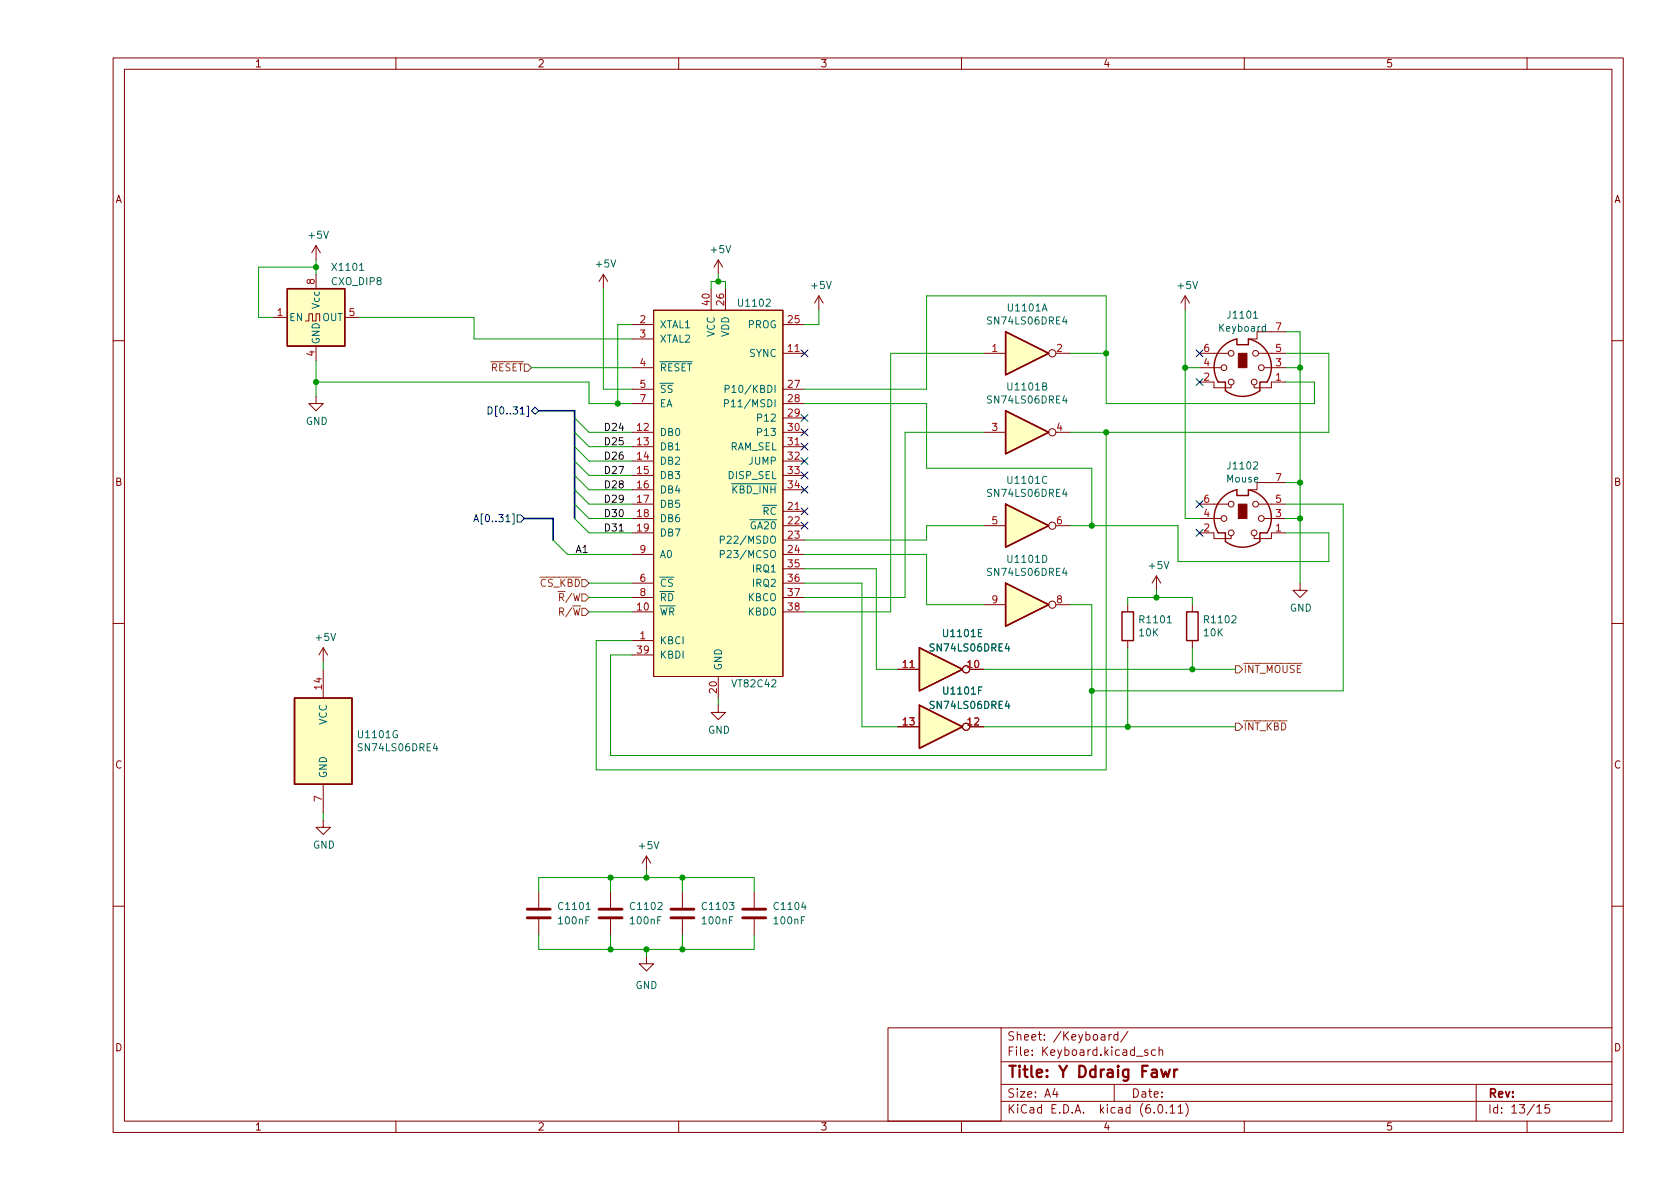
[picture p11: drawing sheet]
<svg xmlns="http://www.w3.org/2000/svg" width="297mm" height="210mm" viewBox="0 0 297 210" stroke-linecap="round" stroke-linejoin="round" font-family="sans-serif">
<g fill="none" stroke="#840000" stroke-width=".18">
<path d="M20 10.2h267v190.1h-267zM22 12.2h263v186.1h-263zM70 10.2v2M120 10.2v2M170 10.2v2M220 10.2v2M270 10.2v2M48.3 56.1h2.5M54 56.8h.6v-1.3h.6v1.3h.7v-1.3h.6v1.3M55.9 43.4v2.6M55.9 48.5v2.5M55.9 43.4l-.8 1.3"/>
<path d="M55.9 43.4l.7 1.3M61 56.1h2.5M106.7 48.5l-.8 1.3M106.7 48.5v2.5M106.7 48.5l.7 1.3M111.8 57.4h3.8M111.8 59.9h3.8M115.6 54.9h22.8v64.7h-22.8zM125.7 51v3.9M127 46l-.8 1.2M127 46v2.5M127 46l.8 1.2"/>
<path d="M128.3 51v3.9M138.4 57.4h3.8M144.8 52.3l-.8 1.3M144.8 52.3v2.6M144.8 52.3l.7 1.3M209.5 52.3l-.7 1.3M209.5 52.3v2.6M209.5 52.3l.8 1.3M227.3 58.7h-5.1v1.2h-1.2M20 60.2h2M55.9 70.1v1.3h1.2l-1.2 1.2-1.3-1.2h1.3M55.9 61.2v2.5"/>
<path d="M111.8 76.4h3.8M111.8 79h3.8M111.8 68.8h3.8M111.8 71.4h3.8M111.8 65h3.8M138.4 76.4h3.8M138.4 62.5h3.8M138.4 79h3.8M138.4 68.8h3.8M138.4 71.4h3.8M138.4 73.9h3.8M174 76.4h3.8"/>
<path d="M174 62.5h3.8M186.7 76.4h2.5M186.7 62.5h2.5M212.1 67.6h2.5v1h3.1v-.5M212.1 62.5h5.1M212.1 65h3.8M222.5 62.5h4.8M223.5 65h3.8M227.3 67.6h-2.5v1h-3.1v-.5M285 60.2h2M111.8 81.5h3.8M111.8 84.1h3.8"/>
<path d="M111.8 86.6h3.8M111.8 89.1h3.8M111.8 91.7h3.8M111.8 94.2h3.8M111.8 98h3.8M138.4 81.5h3.8M138.4 84.1h3.8M138.4 86.6h3.8M138.4 90.4h3.8M138.4 93h3.8M138.4 95.5h3.8M138.4 98h3.8"/>
<path d="M174 93h3.8M186.7 93h2.5M212.1 94.2h2.5v1h3.1v-.5M212.1 89.1h5.1M212.1 91.7h3.8M222.5 89.1h4.8M223.5 91.7h3.8M227.3 94.2h-2.5v1h-3.1v-.5M227.3 85.3h-5.1v1.3h-1.2M20 110.2h2M57.1 114.5v2.6M57.1 118.4v5"/>
<path d="M57.1 114.5l-.7 1.3M57.1 114.5l.8 1.3M111.8 113.3h3.8M111.8 108.2h3.8M111.8 103.1h3.8M111.8 105.7h3.8M111.8 115.8h3.8M127 119.6v3.8M138.4 108.2h3.8M138.4 100.6h3.8M138.4 103.1h3.8M138.4 105.7h3.8"/>
<path d="M158.7 118.4h3.9M171.4 118.4h2.6M174 106.9h3.8M186.7 106.9h2.5M199.4 106.9v1.3M199.4 113.3v1.2M204.5 101.8l-.8 1.3M204.5 101.8v2.6M204.5 101.8l.7 1.3M210.8 106.9v1.3M210.8 113.3v1.2M229.9 103.1v1.3h1.2l-1.2 1.3-1.3-1.3h1.3"/>
<path d="M285 110.2h2M57.1 138.7v5.1M127 124.7v1.3h1.3l-1.3 1.2-1.3-1.2h1.3M158.7 128.5h3.9M171.4 128.5h2.6M57.1 145v1.3h1.3l-1.3 1.3-1.2-1.3h1.2M95.2 157.7v2.8M107.9 157.7v2.8M114.3 151.4l-.8 1.2M114.3 151.4v2.5M114.3 151.4l.8 1.2M120.6 157.7v2.8"/>
<path d="M133.3 157.7v2.8M20 160.2h2M95.2 162.6v2.7M107.9 162.6v2.7M114.3 169.2v1.2h1.3l-1.3 1.3-1.3-1.3h1.3M120.6 162.6v2.7M133.3 162.6v2.7M285 160.2h2M70 198.3v2M120 198.3v2M157 181.8h20v16.5h-20zM170 198.3v2"/>
<path d="M177 194.8h108M177 191.8h108M177 187.8h108M177 181.8h108M182.5 186.5v.1M182.5 185.7v.1M184.6 183.8v.1M184.6 183v.1M197 191.8v3M197.6 183l-.4-.1-.3 .3v.4l.2 .3h.5M197.6 182.4v1.5M199.4 182.4l-1.3 1.9"/>
<path d="M204.3 185.7l-.4-.1-.3 .3v.4l.1 .3h.6M204.9 185.8l.2-.2 .4 .1 .1 .9M204.9 185.1v1.5M209.6 195.1a1.72 1.72 0 0 1 0 2.3M220 198.3v2M261 191.8v6.5M270 198.3v2M273.9 195.3h-.7l-.1 .7 .3-.1 .5 .1 .1 .2-.1 .5-.2 .1-.6-.1"/>
<circle cx="186.1" cy="76.4" r=".63"/>
<circle cx="186.1" cy="62.5" r=".63"/>
<circle cx="216.4" cy="65" r=".51"/>
<circle cx="217.7" cy="62.5" r=".51"/>
<circle cx="217.7" cy="67.6" r=".51"/>
<circle cx="221.7" cy="67.6" r=".51"/>
<circle cx="222" cy="62.5" r=".51"/>
<circle cx="223" cy="65" r=".51"/>
<circle cx="186.1" cy="93" r=".63"/>
<circle cx="216.4" cy="91.7" r=".51"/>
<circle cx="217.7" cy="89.1" r=".51"/>
<circle cx="217.7" cy="94.2" r=".51"/>
<circle cx="221.7" cy="94.2" r=".51"/>
<circle cx="222" cy="89.1" r=".51"/>
<circle cx="223" cy="91.7" r=".51"/>
<circle cx="170.8" cy="118.4" r=".63"/>
<circle cx="186.1" cy="106.9" r=".63"/>
<circle cx="170.8" cy="128.5" r=".63"/>
</g>
<g fill="#ffffc2" stroke="#ffffc2" stroke-width=".18">
<path d="M52.1 123.4h10.1v15.3h-10.1z"/>
<path d="M177.8 72.6l7.6 3.8-7.6 3.9z"/>
<path d="M177.8 58.7l7.6 3.8-7.6 3.8z"/>
<path d="M50.8 51h10.2v10.2h-10.2z"/>
<path d="M115.6 54.9h22.8v64.7h-22.8z"/>
<path d="M177.8 103.1l7.6 3.8-7.6 3.8z"/>
<path d="M162.6 124.7l7.6 3.8-7.6 3.8z"/>
<path d="M177.8 89.1l7.6 3.9-7.6 3.8z"/>
<path d="M162.6 114.5l7.6 3.9-7.6 3.8z"/>
</g>
<path d="M50.8 51h10.2v10.2h-10.2zM177.8 58.7l7.6 3.8-7.6 3.8zM220.7 59.9a5 5 0 0 1 3.3 7.7h-1.2v1.5a5.1 5.1 0 0 1-6.1 0v-1.5h-1.3a5.1 5.1 0 0 1 3.3-7.7v1.1h2v-1.1M177.8 72.6l7.6 3.8-7.6 3.9zM177.8 89.1l7.6 3.9-7.6 3.8zM220.7 86.6a5 5 0 0 1 3.3 7.6h-1.2v1.6a5.1 5.1 0 0 1-6.1 0v-1.6h-1.3a5.1 5.1 0 0 1 3.3-7.6v1h2v-1M162.6 114.5l7.6 3.9-7.6 3.8zM177.8 103.1l7.6 3.8-7.6 3.8zM198.4 108.2h2v5.1h-2zM209.8 108.2h2v5.1h-2zM52.1 123.4h10.1v15.3h-10.1zM162.6 124.7l7.6 3.8-7.6 3.8z" fill="none" stroke="#840000" stroke-width=".25"/>
<g fill="none" stroke="#006464" stroke-width=".18">
<path d="M57.2 40.9l.5 1.2 .4-1.2M63.6 46.9l.3-.4v1.3M63.6 47.8h.7M108 46l.5 1.2 .4-1.2M128.3 43.4l.5 1.3 .4-1.3M135.5 53l.5-.1 .2 .4-.8 .9h.8M146.1 49.8l.5 1.2 .4-1.2M184.3 55l.4-1.3 .4 1.3M184.4 54.6h.6M188.2 56l-.3 .9h.8M188.5 56.5v.8M210.9 49.8l.4 1.2 .4-1.2"/>
<path d="M221.6 55.4l.4-.4v1.3M221.6 56.3h.8M223.8 57.8l-.4-.1-.2 .3 .1 .5h.5M223.8 57.3v1.3M116.7 64h5.7M116.7 67.8h2.4M117.6 68.2l-.5-.1-.1 .2v.3l.5 .3 .1 .3-.2 .2-.5-.1M118.8 68.2l-.4-.1-.2 .2v.3l.5 .3 .1 .3-.2 .2-.5-.1M135.8 68.1a.64 .64 0 0 1 .7 .7 .64 .64 0 0 1-.7 .6zM135.8 70.7a.64 .64 0 0 1 .7 .6 .64 .64 0 0 1-.7 .6zM137 68.1v1.3M137 70.7v1.2"/>
<path d="M184.4 68.3l.5-.1 .1-.1v-.3l-.6-.1v1.3h.4l.2-.2 .1-.3-.3-.2M188.2 70l-.3 .9h.8M188.5 70.4v.9M132.6 91.9h2.3M134.8 89.4h2.5M136.3 95l.3-.2a.43 .43 0 0 1 .5 .4v.4a.42 .42 0 0 1-.4 .5 .42 .42 0 0 1-.5-.5zM136.3 97.5l.3-.2a.43 .43 0 0 1 .5 .5v.4a.42 .42 0 0 1-.4 .4 .42 .42 0 0 1-.5-.4zM184.4 98.2a.64 .64 0 0 1 .7 .6 .64 .64 0 0 1-.7 .7zM185.1 84.3a.6 .6 0 0 0-.8 .5 .6 .6 0 0 0 .5 .7l.3-.1M188.2 86.5l-.3 .9h.8M188.5 86.9v.9M205.8 99.3l.4 1.3 .5-1.3"/>
<path d="M221.6 81.8l.5-.1 .3 .3-.8 .9h.8M58.5 112l.4 1.3 .4-1.3M116.7 102.1h2.4M173 111.9h.4M173.6 111.3h-.6v1.3h.6M178 113.8l-.3 .9h.8M178.3 114.3v.8M188.2 100.4l-.3 .9h.8M188.5 100.9v.9M206.4 109.2l.4-.3v1.2M206.4 110.1h.7M217.8 109l.5-.1 .2 .3-.7 .9h.7"/>
<path d="M70.2 129.3a.59 .59 0 0 0-.7 .5 .59 .59 0 0 0 .7 .6l.1-.5h-.3M76.9 131.4l-.3 1h.8M77.2 131.9v.9M173 122.1h.4M173.6 121.5h-.6v1.2M178 124l-.3 .9h.8M178.3 124.4v.9M103.6 159.9l.4-.3v1.2M115.6 148.8l.5 1.3 .4-1.3M116.3 159.7l.5-.1 .3 .3-.8 .9h.8M129 159.6h.8l-.5 .5 .4 .1v.5l-.2 .1-.5-.1M142 159.5l-.3 .9h.8"/>
<path d="M142.3 160v.8M103.6 160.8h.8M104.2 162.1h-.6v1.3M116.9 162.1h-.6v1.3M129.6 162.1h-.6v1.3M142.3 162.1h-.6v1.3"/>
</g>
<path d="M93.2 162.3h4.1M93.2 160.8h4.1M105.9 162.3h4.1M105.9 160.8h4.1M118.6 162.3h4.1M118.6 160.8h4.1M131.3 162.3h4.1M131.3 160.8h4.1" fill="none" stroke="#840000" stroke-width=".51"/>
<path d="M140.6 62.2h.7M140.6 78.7h.7M140.6 90.1h.7M160.9 118h.7" fill="none" stroke="#a90000" stroke-width=".18"/>
<g fill="#840000" stroke="#840000" stroke-width=".18">
<path d="M218.9 62.5h1.6v2.5h-1.6z"/>
<path d="M218.9 89.1h1.6v2.6h-1.6z"/>
</g>
<path d="M86.8 64h5.7M95.4 102.1h7.3M218.4 117.7h.7l.6 .7-.6 .6h-.7zM219.9 117.3h10.3M218.4 127.9h.7l.6 .6-.6 .7h-.7zM219.9 127.5h7.7" fill="none" stroke="#725600" stroke-width=".18"/>
<g fill="none" stroke="#000084" stroke-width=".18">
<path d="M92 73.2h.7M93.1 71.8h.3v1.8h-.3M94.6 72l.6 .6-.6 .7-.6-.7zM141.6 78.4l1.2 1.2M141.6 75.8l1.2 1.3M141.6 61.9l1.2 1.2M141.6 73.3l1.2 1.2M142.8 78.4l-1.2 1.2M142.8 75.8l-1.2 1.3M142.8 61.9l-1.2 1.2M142.8 73.3l-1.2 1.2M211.5 66.9l1.2 1.3"/>
<path d="M211.5 61.9l1.2 1.2M212.7 66.9l-1.2 1.3M212.7 61.9l-1.2 1.2M89.4 92.3h.8M90.6 90.9h.3v1.8h-.3M91.4 91.1h.7l.6 .6-.6 .6h-.7zM141.6 89.8l1.2 1.2M141.6 92.3l1.2 1.3M141.6 83.5l1.2 1.2M141.6 86l1.2 1.2M141.6 80.9l1.2 1.2M142.8 89.8l-1.2 1.2"/>
<path d="M142.8 92.3l-1.2 1.3M142.8 83.5l-1.2 1.2M142.8 86l-1.2 1.2M142.8 80.9l-1.2 1.2M211.5 88.5l1.2 1.3M211.5 93.6l1.2 1.2M212.7 88.5l-1.2 1.3M212.7 93.6l-1.2 1.2"/>
</g>
<path d="M109.5 93.9h.7" fill="none" stroke="#0f0f0f" stroke-width=".18"/>
<path d="M95.2 72.6h6.4v19.1M92.7 91.7h5.1v3.8" fill="none" stroke="#000084" stroke-width=".3"/>
<g fill="none" stroke="#009600" stroke-width=".18">
<path d="M55.9 47.2h-10.2v8.9h2.6M55.9 46v2.5M63.5 56.1h20.3v3.8h28M106.7 51v17.8h5.1M111.8 57.4h-2.6v14M125.7 51v-1.2h2.6v1.2M127 48.5v1.3M144.8 54.9v2.5h-2.6M209.5 54.9v36.8h2.6M227.3 58.7h2.6v44.4M55.9 67.6h48.2v3.8h7.7M55.9 63.7v6.4"/>
<path d="M94 65h17.8M101.6 73.9l2.5 2.5h7.7M101.6 79l2.5 2.5h7.7M101.6 76.4l2.5 2.6h7.7M142.2 71.4h21.6v11.4h29.2v10.2M174 62.5h-16.5v45.7h-15.3M174 76.4h-14v29.3h-17.8M189.2 62.5h6.4M195.6 76.4v59.7h-90.2v-22.8h6.4M209.5 65h2.6M227.3 65h2.6M227.3 67.6h5.1v3.8h-36.8v-19.1h-31.8v16.5h-21.6"/>
<path d="M227.3 62.5h7.6v13.9h-45.7M97.8 95.5l2.5 2.5h11.5M101.6 89.1l2.5 2.6h7.7M101.6 81.5l2.5 2.6h7.7M101.6 84.1l2.5 2.5h7.7M101.6 86.6l2.5 2.5h7.7M101.6 91.7l2.5 2.5h7.7M142.2 98h21.6v8.9h10.2M174 93h-10.2v2.5h-21.6M189.2 93h19.1v6.3h26.6v-5.1h-7.6M227.3 91.7h2.6M227.3 85.3h2.6"/>
<path d="M227.3 89.1h10.2v33.1h-44.5M57.1 117.1v1.3M104.1 105.7h7.7M104.1 108.2h7.7M104.1 103.1h7.7M142.2 103.1h10.2v25.4h6.3M142.2 100.6h12.7v17.8h3.8M174 118.4h44.4M189.2 106.9h3.8v26.7h-85.1v-17.8h3.9M199.4 106.9v-1.2h11.4v1.2M199.4 114.5v14M204.5 104.4v1.3"/>
<path d="M210.8 114.5v3.9M127 123.4v1.3M174 128.5h44.4M57.1 143.8v1.2M95.2 157.7v-2.5h38.1v2.5M107.9 155.2v2.5M114.3 153.9v1.3M120.6 155.2v2.5M95.2 165.3v2.6h38.1v-2.6M107.9 165.3v2.6M114.3 167.9v1.3M120.6 165.3v2.6"/>
</g>
<g fill="#009600" stroke="#009600" stroke-width=".18">
<circle cx="209.5" cy="65" r=".46"/>
<circle cx="195.6" cy="62.5" r=".46"/>
<circle cx="195.6" cy="76.4" r=".46"/>
<circle cx="229.9" cy="85.3" r=".46"/>
<circle cx="229.9" cy="65" r=".46"/>
<circle cx="109.2" cy="71.4" r=".46"/>
<circle cx="127" cy="49.8" r=".46"/>
<circle cx="55.9" cy="67.6" r=".46"/>
<circle cx="55.9" cy="47.2" r=".46"/>
<circle cx="120.6" cy="167.9" r=".46"/>
<circle cx="120.6" cy="155.2" r=".46"/>
<circle cx="114.3" cy="155.2" r=".46"/>
<circle cx="107.9" cy="155.2" r=".46"/>
<circle cx="114.3" cy="167.9" r=".46"/>
<circle cx="107.9" cy="167.9" r=".46"/>
<circle cx="199.4" cy="128.5" r=".46"/>
<circle cx="193" cy="122.2" r=".46"/>
<circle cx="210.8" cy="118.4" r=".46"/>
<circle cx="229.9" cy="91.7" r=".46"/>
<circle cx="193" cy="93" r=".46"/>
<circle cx="204.5" cy="105.7" r=".46"/>
</g>
<g font-size="2.8" fill="#840000">
<text x="178" y="191.2">Title:</text>
<text x="187.3" y="191.2">Y Ddraig</text>
<text x="202.4" y="191.2">Fawr</text>
</g>
<g font-size="2.1" fill="#840000">
<text x="178" y="184.5">Sheet:</text>
<text x="186.2" y="184.5">/Keyboard/</text>
<text x="178" y="187.2">File:</text>
<text x="184.1" y="187.2">Keyboard.kicad_sch</text>
<text x="178" y="197.4">KiCad</text>
<text x="178" y="194.6">Size:</text>
<text x="184.7" y="194.6">A4</text>
<text x="185.7" y="197.4">E.D.A.</text>
<text x="194.6" y="197.4">kicad</text>
<text x="200" y="194.6">Date:</text>
<text x="201.8" y="197.4">(6.0.11)</text>
<text x="263" y="194.6">Rev:</text>
<text x="263" y="197.4">Id:</text>
<text x="267.1" y="197.4">13/15</text>
</g>
<g font-size="1.8" fill="#840000">
<text x="45" y="12.3">1</text>
<text x="95" y="12.3">2</text>
<text x="145" y="12.3">3</text>
<text x="195" y="12.3">4</text>
<text x="245" y="12.3">5</text>
<text x="20.4" y="36.3">A</text>
<text x="285.4" y="36.3">A</text>
<text x="20.3" y="86.3">B</text>
<text x="285.3" y="86.3">B</text>
<text x="20.3" y="136.3">C</text>
<text x="285.3" y="136.3">C</text>
<text x="20.3" y="186.3">D</text>
<text x="285.3" y="186.3">D</text>
<text x="45" y="200.3">1</text>
<text x="95" y="200.3">2</text>
<text x="145" y="200.3">3</text>
<text x="195" y="200.3">4</text>
<text x="245" y="200.3">5</text>
</g>
<g font-size="1.8" fill="#006464">
<text x="54.2" y="42.6">+5V</text>
<text x="105" y="47.7">+5V</text>
<text x="125.4" y="45.1">+5V</text>
<text x="58.4" y="48.3">X1101</text>
<text x="58.4" y="50.8">CXO_DIP8</text>
<text x="143.1" y="51.5">+5V</text>
<text x="207.9" y="51.5">+5V</text>
<text x="51.1" y="57.2">EN</text>
<text x="56.9" y="54.7" transform="rotate(-90 56.9 54.7)">Vcc</text>
<text x="56.9" y="57.2">OUT</text>
<text x="116.6" y="58.4">XTAL1</text>
<text x="126.8" y="59.7" transform="rotate(-90 126.8 59.7)">VCC</text>
<text x="129.3" y="59.7" transform="rotate(-90 129.3 59.7)">VDD</text>
<text x="130.2" y="54.6">U1102</text>
<text x="132.1" y="58.4">PROG</text>
<text x="174.3" y="57.8">SN74LS06DRE4</text>
<text x="177.9" y="55.4">U1101A</text>
<text x="215.3" y="59">Keyboard</text>
<text x="216.7" y="56.7">J1101</text>
<text x="56.9" y="61" transform="rotate(-90 56.9 61)">GND</text>
<text x="116.6" y="61">XTAL2</text>
<text x="132.4" y="63.5">SYNC</text>
<text x="116.6" y="66">~{RESET}</text>
<text x="127.8" y="69.9">P10/KBDI</text>
<text x="174.3" y="71.7">SN74LS06DRE4</text>
<text x="177.8" y="69.4">U1101B</text>
<text x="54" y="75.5">GND</text>
<text x="116.6" y="77.5">DB0</text>
<text x="116.6" y="72.4">EA</text>
<text x="127.7" y="72.4">P11/MSDI</text>
<text x="133.6" y="74.9">P12</text>
<text x="133.6" y="77.5">P13</text>
<text x="116.6" y="80">DB1</text>
<text x="116.6" y="82.6">DB2</text>
<text x="129.1" y="80">RAM_SEL</text>
<text x="132.2" y="82.6">JUMP</text>
<text x="216.7" y="83.4">J1102</text>
<text x="116.6" y="85.1">DB3</text>
<text x="116.6" y="87.6">DB4</text>
<text x="128.6" y="85.1">DISP_SEL</text>
<text x="129.2" y="87.6">~{KBD_INH}</text>
<text x="174.3" y="88.2">SN74LS06DRE4</text>
<text x="177.8" y="85.9">U1101C</text>
<text x="216.7" y="85.7">Mouse</text>
<text x="116.6" y="90.2">DB5</text>
<text x="116.6" y="92.7">DB6</text>
<text x="116.6" y="95.3">DB7</text>
<text x="132.5" y="94">~{GA20}</text>
<text x="134.7" y="91.4">~{RC}</text>
<text x="116.6" y="99.1">A0</text>
<text x="127" y="96.5">P22/MSDO</text>
<text x="127" y="99.1">P23/MCSO</text>
<text x="132.8" y="101.6">IRQ1</text>
<text x="177.8" y="99.9">U1101D</text>
<text x="202.8" y="101">+5V</text>
<text x="116.6" y="104.1">~{CS}</text>
<text x="116.6" y="106.7">~{RD}</text>
<text x="132.1" y="106.7">KBCO</text>
<text x="132.8" y="104.1">IRQ2</text>
<text x="174.3" y="102.2">SN74LS06DRE4</text>
<text x="55.5" y="113.7">+5V</text>
<text x="116.6" y="109.2">~{WR}</text>
<text x="132.1" y="109.2">KBDO</text>
<text x="166.4" y="113">U1101E</text>
<text x="201.2" y="110.6">R1101</text>
<text x="201.2" y="112.9">10K</text>
<text x="212.6" y="110.6">R1102</text>
<text x="212.6" y="112.9">10K</text>
<text x="228" y="108.5">GND</text>
<text x="116.6" y="114.3">KBCI</text>
<text x="116.6" y="116.8">KBDI</text>
<text x="128" y="118.6" transform="rotate(-90 128 118.6)">GND</text>
<text x="164.1" y="115.6">SN74LS06DRE4</text>
<text x="129.2" y="121.9">VT82C42</text>
<text x="164.1" y="125.7">SN74LS06DRE4</text>
<text x="166.5" y="123.2">U1101F</text>
<text x="58.2" y="128.2" transform="rotate(-90 58.2 128.2)">VCC</text>
<text x="63" y="130.9">U1101G</text>
<text x="125.1" y="130.1">GND</text>
<text x="58.2" y="137.7" transform="rotate(-90 58.2 137.7)">GND</text>
<text x="63" y="133.2">SN74LS06DRE4</text>
<text x="55.3" y="150.4">GND</text>
<text x="112.7" y="150.5">+5V</text>
<text x="98.4" y="161.3">C1101</text>
<text x="111.1" y="161.3">C1102</text>
<text x="123.8" y="161.3">C1103</text>
<text x="136.5" y="161.3">C1104</text>
<text x="98.4" y="163.8">100nF</text>
<text x="111.1" y="163.8">100nF</text>
<text x="123.8" y="163.8">100nF</text>
<text x="136.5" y="163.8">100nF</text>
<text x="112.3" y="175.3">GND</text>
</g>
<g font-size="1.8" fill="#a90000">
<text x="55.6" y="50.5" transform="rotate(-90 55.6 50.5)">8</text>
<text x="48.8" y="55.9">1</text>
<text x="61.5" y="55.9">5</text>
<text x="113" y="57.1">2</text>
<text x="113" y="59.7">3</text>
<text x="125.5" y="54.2" transform="rotate(-90 125.5 54.2)">40</text>
<text x="128" y="54.2" transform="rotate(-90 128 54.2)">26</text>
<text x="139" y="57.1">25</text>
<text x="225.4" y="58.4">7</text>
<text x="55.6" y="63.2" transform="rotate(-90 55.6 63.2)">4</text>
<text x="113" y="64.8">4</text>
<text x="139" y="62.2">11</text>
<text x="175.2" y="62.2">1</text>
<text x="186.6" y="62.2">2</text>
<text x="212.7" y="64.8">4</text>
<text x="212.7" y="62.2">6</text>
<text x="225.4" y="64.8">3</text>
<text x="225.4" y="62.2">5</text>
<text x="113" y="68.6">5</text>
<text x="113" y="71.1">7</text>
<text x="139" y="68.6">27</text>
<text x="139" y="71.1">28</text>
<text x="212.7" y="67.3">2</text>
<text x="225.4" y="67.3">1</text>
<text x="112.4" y="76.2">12</text>
<text x="139" y="73.7">29</text>
<text x="139" y="76.2">30</text>
<text x="175.2" y="76.2">3</text>
<text x="186.6" y="76.2">4</text>
<text x="112.4" y="78.7">13</text>
<text x="112.4" y="81.3">14</text>
<text x="112.4" y="83.8">15</text>
<text x="139" y="78.7">31</text>
<text x="139" y="81.3">32</text>
<text x="139" y="83.8">33</text>
<text x="112.4" y="86.4">16</text>
<text x="112.4" y="88.9">17</text>
<text x="139" y="86.4">34</text>
<text x="212.7" y="88.9">6</text>
<text x="225.4" y="88.9">5</text>
<text x="225.4" y="85.1">7</text>
<text x="112.4" y="91.4">18</text>
<text x="112.4" y="94">19</text>
<text x="139" y="90.2">21</text>
<text x="139" y="92.7">22</text>
<text x="139" y="95.2">23</text>
<text x="175.2" y="92.7">5</text>
<text x="186.6" y="92.7">6</text>
<text x="212.7" y="94">2</text>
<text x="212.7" y="91.4">4</text>
<text x="225.4" y="94">1</text>
<text x="225.4" y="91.4">3</text>
<text x="113" y="97.8">9</text>
<text x="139" y="97.8">24</text>
<text x="139" y="100.3">35</text>
<text x="112.4" y="107.9">10</text>
<text x="113" y="102.9">6</text>
<text x="113" y="105.4">8</text>
<text x="139" y="102.9">36</text>
<text x="139" y="105.4">37</text>
<text x="139" y="107.9">38</text>
<text x="175.2" y="106.7">9</text>
<text x="186.6" y="106.7">8</text>
<text x="113" y="113">1</text>
<text x="112.4" y="115.6">39</text>
<text x="159.4" y="118.1">11</text>
<text x="170.8" y="118.1">10</text>
<text x="56.9" y="122.2" transform="rotate(-90 56.9 122.2)">14</text>
<text x="126.7" y="122.8" transform="rotate(-90 126.7 122.8)">20</text>
<text x="159.4" y="128.3">13</text>
<text x="170.8" y="128.3">12</text>
<text x="56.9" y="141.9" transform="rotate(-90 56.9 141.9)">7</text>
</g>
<g font-size="1.8" fill="#725600">
<text x="86.7" y="66">~{RESET}</text>
<text x="95.4" y="104.1">~{CS_KBD}</text>
<text x="98.6" y="106.7">~{R}/W</text>
<text x="98.6" y="109.2">R/~{W}</text>
<text x="219.8" y="119.4">~{INT_MOUSE}</text>
<text x="219.8" y="129.5">~{INT_KBD}</text>
</g>
<g font-size="1.8" fill="#000084">
<text x="85.9" y="73.7">D[0..31]</text>
<text x="83.6" y="92.7">A[0..31]</text>
</g>
<g font-size="1.8" fill="#0f0f0f">
<text x="106.7" y="76.2">D24</text>
<text x="106.7" y="78.7">D25</text>
<text x="106.7" y="81.3">D26</text>
<text x="106.7" y="83.8">D27</text>
<text x="106.7" y="88.9">D29</text>
<text x="106.7" y="86.3">D28</text>
<text x="106.7" y="91.4">D30</text>
<text x="106.7" y="94">D31</text>
<text x="101.7" y="97.8">A1</text>
</g>
</svg>
